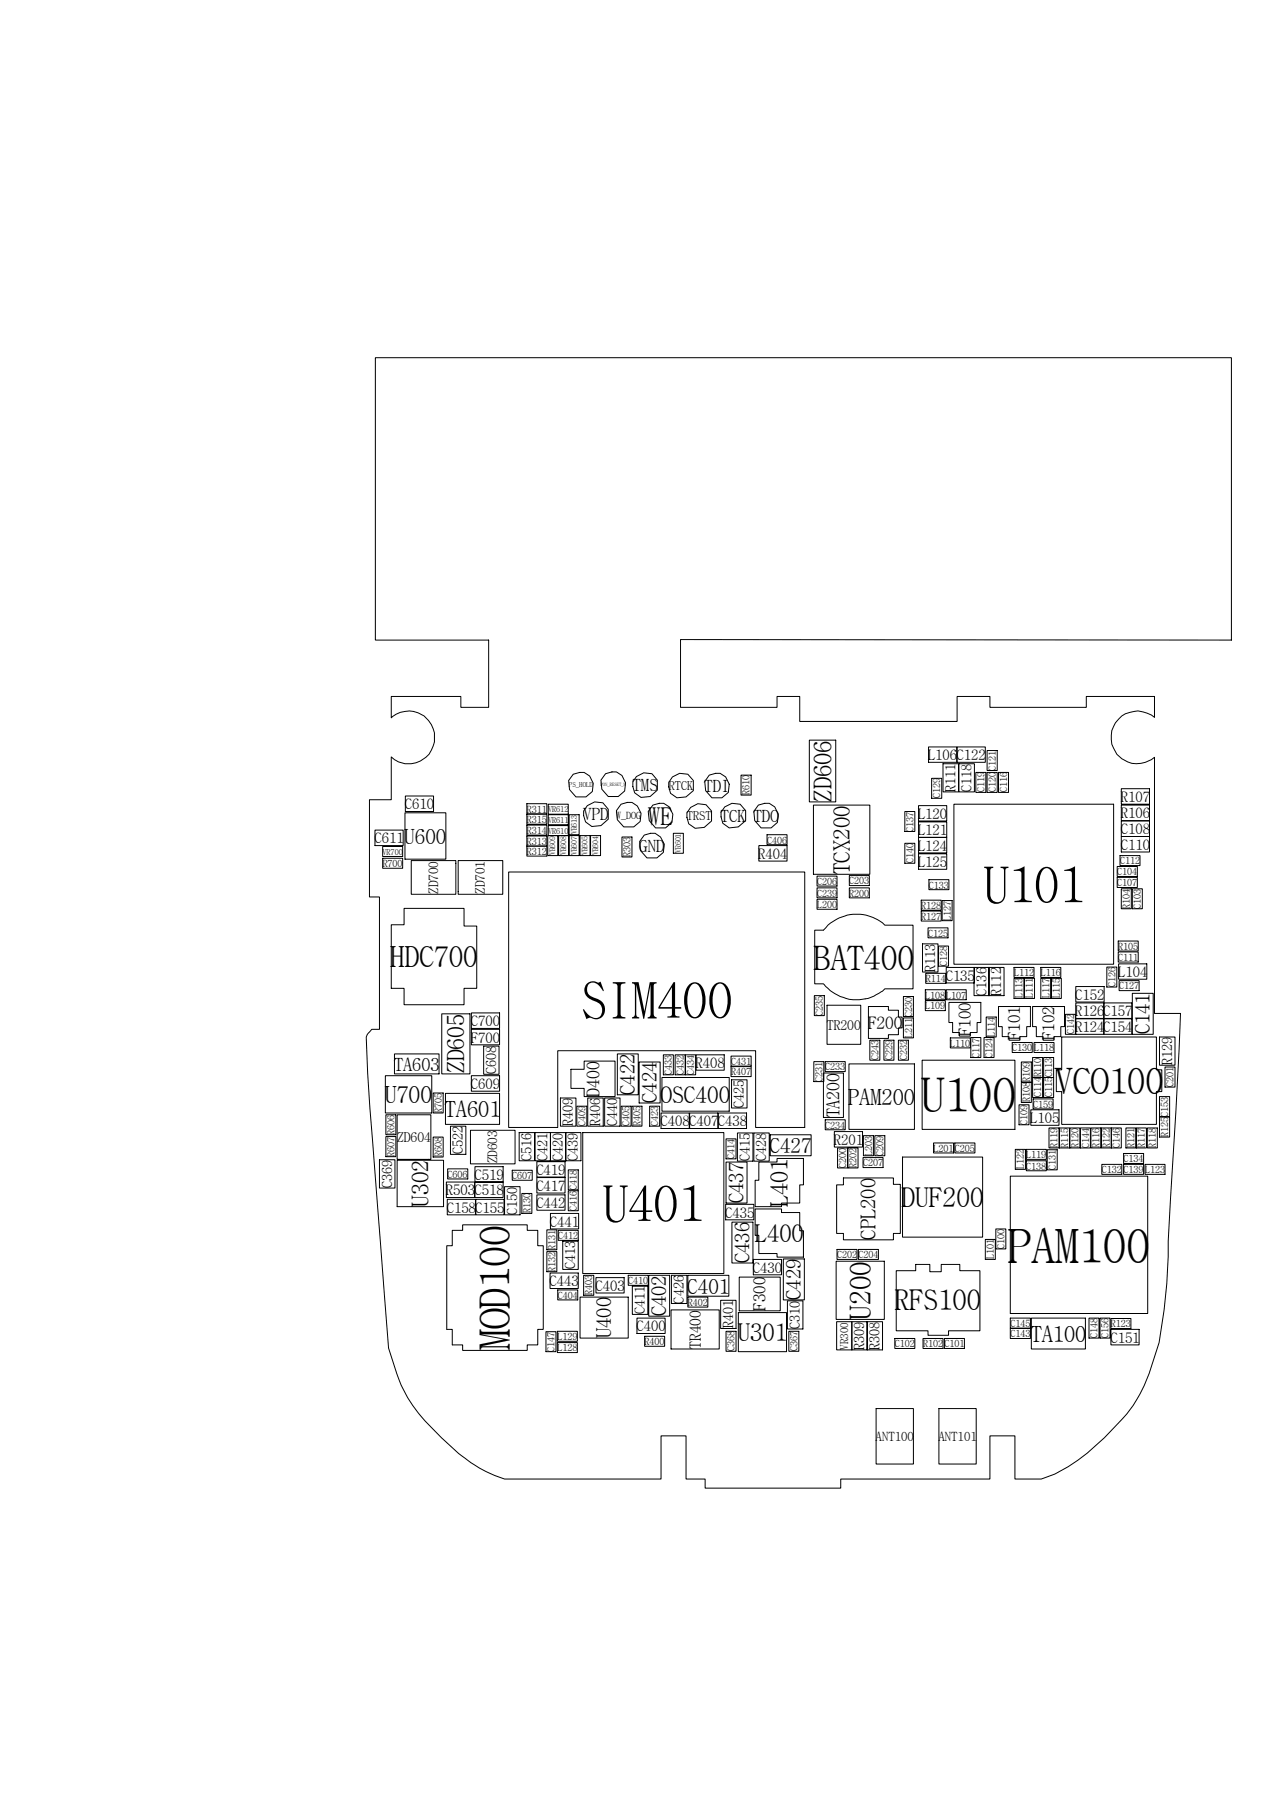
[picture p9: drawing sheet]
<svg xmlns="http://www.w3.org/2000/svg" width="210mm" height="297mm" viewBox="0 0 210 297" stroke-linecap="round" stroke-linejoin="round" font-family="sans-serif">
<g fill="none" stroke="#000" stroke-width=".17">
<path d="M62 59.1h141.4v46.6h-91v11.2h15.9v-1.8h3.8v4.1h26v-4.1h5.4v1.8h15.9v-1.8h11.3v3.4a4.4 4.4 0 0 0-6 .3 4.4 4.4 0 0 0 0 6 4.4 4.4 0 0 0 6 .3v42.3h4.3l-.8 16.2a429.5 429.5 0 0 0-1.4 26.8l-.6 6a33.6 33.6 0 0 1-5.1 15.8 43.7 43.7 0 0 1-10.7 10.1l-2.2 1.2-2.2 .8h-4.4v-7.1h-4.1v7.1h-24.7v1.5h-22.3v-1.5h-3.2v-7.1h-4.1v7.1h-25.9a23.8 23.8 0 0 1-7.6-4.2 42.4 42.4 0 0 1-7.6-7.9 21.8 21.8 0 0 1-2.6-5.3l-1.3-4.2-2.2-28.2a421.9 421.9 0 0 1-1.5-23.2l.3-.6 .6-.7h1.3v-21.8h-1.7v-16.1h3.6v-7.1a4.3 4.3 0 0 0 5.9-.1 4.3 4.3 0 0 0 .3-5.9 4.2 4.2 0 0 0-6.2-.4v-3.5h11.5v1.8h4.6v-11.2h-18.7zM61.9 137.1h4.7v2.6h-4.7zM63.2 139.8h3.3v1.7h-3.3zM66.9 134.3h6.7v7.6h-6.7zM66.9 131.5h4.7v2.6h-4.7zM87 132.8h3.3v1.6h-3.3zM87 139.8h3.3v1.6h-3.3zM87 138.1h3.3v1.7h-3.3zM87 136.3h3.3v1.7h-3.3zM87 134.5h3.3v1.7h-3.3zM90.5 138h1.6v3.3h-1.6zM90.5 136.4h3.3v1.6h-3.3z"/>
<path d="M90.5 134.6h3.3v1.6h-3.3zM90.5 132.9h3.3v1.6h-3.3zM92.3 138h1.6v3.3h-1.6zM94 138h1.6v3.3h-1.6zM94 134.6h1.6v3.3h-1.6zM94.7 127.9l1-.3h.8l.9 .6 .6 1.2-.2 1.4-1 .9h-1.7l-1-1.3-.2-1.5zM95.8 138h1.6v3.3h-1.6zM97 133.1l1.2-.6 1.4 .1 .8 1.1v1.6l-1.2 1.1-1.5 .1-1-.7-.3-1.1v-.7zM97.5 138h1.7v3.3h-1.7zM100 127.8l1.1-.3h.7l.9 .6 .6 1.2-.1 1.4-1.1 .9h-1.7l-1-1.2-.2-1.5zM102.6 132.9l1-.3h.8l.9 .6 .6 1.2-.2 1.3-1 .9h-1.7l-1-1.2-.2-1.5zM102.7 138.3h1.7v3.3h-1.7z"/>
<path d="M105.1 128.3l1.2-.6 1.4 .1 .9 1.1v1.6l-1.2 1.1-1.5 .1-1.1-.7-.3-1.1v-.7zM106.4 138l1-.3h.8l.9 .6 .6 1.2-.1 1.3-1.1 .9h-1.7l-1-1.2-.2-1.5zM107.8 133l1.1-.3h.7l.9 .6 .6 1.2-.1 1.4-1.1 .9h-1.6l-1.1-1.2-.1-1.5zM111.1 128.4l1.1-.6 1.4 .1 .9 1v1.7l-1.2 1.1-1.5 .1-1.1-.7-.3-1.1v-.7zM111.2 137.7h1.7v3.3h-1.7zM114.1 133.4l1.1-.6 1.4 .1 .9 1.1v1.6l-1.2 1.1-1.5 .1-1.1-.7-.3-1.1v-.7zM117.1 128.1l1.1-.3h.7l.9 .6 .6 1.2-.1 1.3-1.1 .9h-1.6l-1.1-1.2-.1-1.5zM119.7 133.3l1.2-.6 1.3 .2 .9 1v1.7l-1.2 1-1.5 .2-1-.8-.3-1v-.8zM122.4 128.1h1.7v3.3h-1.7zM125.2 133l1.1-.3h.7l.9 .6 .6 1.2-.1 1.4-1 .9h-1.7l-1.1-1.2-.1-1.5zM125.3 139.7h4.7v2.6h-4.7zM126.7 137.9h3.3v1.6h-3.3z"/>
<path d="M133.7 122.3h4.3v10.2h-4.3zM134.3 133h9.4v11.4h-9.4zM149.4 134.1h1.7v3.3h-1.7zM149.4 139.3h1.7v3.3h-1.7zM151.7 133.1h4.7v2.5h-4.7zM151.7 135.8h4.7v2.5h-4.7zM151.7 138.3h4.7v2.6h-4.7zM153.3 123.4h4.7v2.5h-4.7zM153.9 128.6h1.6v3.3h-1.6zM155.7 126.2h2.6v4.6h-2.6zM157.5 132.9h26.4v26.4h-26.4zM158.1 123.4h4.6v2.5h-4.6z"/>
<path d="M158.4 126.2h2.5v4.6h-2.5zM161.2 127.6h1.6v3.3h-1.6zM163 127.6h1.7v3.3h-1.7zM163 124h1.7v3.3h-1.7zM164.9 127.6h1.7v3.3h-1.7zM185.2 135.6h4.6v2.6h-4.6zM185.2 138.2h4.6v2.6h-4.6zM185.2 133h4.6v2.6h-4.6zM185.2 130.3h4.6v2.6h-4.6zM63.2 141.8h3.3v1.6h-3.3zM66.7 150.1h9.9v2.9h2.1v10.3h-2.1v2.7h-9.9v-2.7h-2.1v-10.5h2.1zM67.9 142.2h7.4v5.5h-7.4z"/>
<path d="M75.7 142.2h7.3v5.5h-7.3zM84 144.1h48.9v42.2h-8.1v-12.7h-32.7v12.7h-8.1zM134.5 153.7h1.5a6.9 6.9 0 0 1 10.1-.9h4.7v10.6h-4.7a6.9 6.9 0 0 1-10.1-.9h-1.5zM134.9 144.7h3.3v1.7h-3.3zM134.9 146.7h3.3v1.6h-3.3zM134.9 148.6h3.3v1.6h-3.3zM140.3 144.6h3.3v1.7h-3.3zM140.3 146.7h3.3v1.6h-3.3zM151.7 141.1h4.7v2.5h-4.7zM152.1 150.5h3.3v1.7h-3.3zM152.1 148.7h3.3v1.7h-3.3zM152.4 155.9h2.5v4.7h-2.5z"/>
<path d="M153.3 153.3h3.3v1.6h-3.3zM153.4 145.3h3.3v1.7h-3.3zM155 156.3h1.6v3.3h-1.6zM155.6 148.8h1.6v3.3h-1.6zM156.3 159.8h4.6v2.6h-4.6zM160.9 159.8h2.5v4.7h-2.5zM163.3 159.8h2.5v4.7h-2.5zM167.5 159.8h3.3v1.7h-3.3zM171.9 159.8h3.3v1.7h-3.3zM182.8 159.8h1.6v3.3h-1.6zM184.5 143.1h3.3v1.7h-3.3zM184.5 144.9h3.3v1.7h-3.3z"/>
<path d="M184.7 157.3h3.3v1.6h-3.3zM184.7 155.5h3.3v1.6h-3.3zM184.7 159.2h4.7v2.6h-4.7zM185 141.3h3.3v1.7h-3.3zM185.2 146.8h1.6v3.3h-1.6zM187 146.8h1.7v3.3h-1.7zM63.6 177.7h7.7v6.2h-7.7zM65.1 174.1h7.4v3.3h-7.4zM73 167.5h4.6v9.9h-4.6zM77.8 177.7h4.7v2.6h-4.7zM77.8 167.3h4.7v2.6h-4.7zM77.8 170h4.7v2.6h-4.7z"/>
<path d="M79.9 172.8h2.5v4.7h-2.5zM94.3 176.7h2.2v-1.4h5.1v5.9h-5.1v-1.4h-2.2zM102 174.1h3.4v6.8h-3.4zM105.6 175.4h3.4v6.8h-3.4zM109.3 178h11.1v5.6h-11.1zM109.6 174.3h1.6v3.3h-1.6zM111.5 174.3h1.6v3.3h-1.6zM113.2 174.3h1.7v3.3h-1.7zM114.9 174.3h4.7v2.5h-4.7zM120.7 174.5h3.4v1.6h-3.4zM120.7 176.2h3.4v1.7h-3.4zM120.8 178.4h2.6v4.6h-2.6z"/>
<path d="M134.4 175.4h1.7v3.3h-1.7zM134.5 164.5h1.6v3.3h-1.6zM136 177.3h3.3v7.3h-3.3zM136.3 175.4h3.3v1.6h-3.3zM136.6 166.1h5.5v6.4h-5.5zM140.2 175.8h10.8v10.8h-10.8zM143.4 166.3h3.3v.6h1.7v1.1h.6v1.8h-.6v1.1h-1.7v.7h-3.3zM143.7 171.8h1.6v3.4h-1.6zM146 171.8h1.6v3.4h-1.6zM148.4 171.8h1.6v3.4h-1.6zM149.2 164.6h1.6v3.3h-1.6zM149.2 168.2h1.6v3.3h-1.6z"/>
<path d="M152.3 175.2h15.3v11.4h-15.3zM152.8 163.5h3.3v1.7h-3.3zM152.8 165.3h3.3v1.7h-3.3zM152.9 160.8h3.3v1.7h-3.3zM156.3 163.5h3.3v1.7h-3.3zM156.7 165.6h5.3v3.3h-.6v1.7h-1.2v.6h-1.8v-.6h-1.1v-1.7h-.6zM156.9 171.5h3.3v1.6h-3.3zM160.3 171.4h1.7v3.3h-1.7zM162.5 171.4h1.7v3.3h-1.7zM162.9 168h1.6v3.3h-1.6zM164.9 166.3h5.3v3.3h-.6v1.7h-1.2v.5h-1.8v-.5h-1.1v-1.7h-.6zM167.2 172.2h3.3v1.7h-3.3z"/>
<path d="M167.5 161.6h1.6v3.3h-1.6zM168.7 178.8h1.6v3.3h-1.6zM168.7 175.4h1.6v3.4h-1.6zM169.2 161.6h1.7v3.3h-1.7zM170.5 178h1.7v3.3h-1.7zM170.5 166.3h5.3v3.3h-.6v1.7h-1.1v.5h-1.8v-.5h-1.2v-1.7h-.6zM170.5 174.7h1.7v3.3h-1.7zM170.8 172.2h3.3v1.7h-3.3zM171.9 161.6h1.6v3.3h-1.6zM172.4 174.7h1.6v3.3h-1.6zM172.4 178h1.6v3.3h-1.6zM173.6 161.6h1.7v3.3h-1.7z"/>
<path d="M175.3 171.3h15.7v5.4h.9v3.6h-.9v5.5h-15.7v-5.5h-.9v-3.6h.9zM176 167.6h1.6v3.3h-1.6zM177.7 163h4.6v2.5h-4.6zM177.7 168.3h4.6v2.6h-4.6zM177.7 165.7h4.6v2.6h-4.6zM182.3 168.3h4.6v2.6h-4.6zM182.3 165.7h4.6v2.6h-4.6zM184.8 162h3.3v1.7h-3.3zM187 164.1h3.5v6.8h-3.5zM191.5 171.3h2.5v4.7h-2.5zM192.4 176.3h1.6v3.3h-1.6zM62.7 191.6h2.5v4.7h-2.5z"/>
<path d="M63.7 184.2h1.7v3.3h-1.7zM63.7 187.8h1.7v3.3h-1.7zM65.6 191.7h7.7v7.6h-7.7zM65.6 184.2h5.6v7.3h-5.6zM71.5 187.9h1.7v3.3h-1.7zM71.5 180.6h1.7v3.3h-1.7zM73.6 180.6h8.9v5.2h-8.9zM73.7 195.3h4.7v2.5h-4.7zM73.9 198.1h4.6v2.6h-4.6zM73.9 193.1h3.4v1.7h-3.4zM74.4 186.1h2.5v4.6h-2.5zM77.7 186.7h7.4v5.6h-7.4z"/>
<path d="M78.4 195.3h4.7v2.5h-4.7zM78.4 192.7h4.7v2.6h-4.7zM78.6 198.1h4.6v2.6h-4.6zM83.3 196h2.6v4.7h-2.6zM84.6 193.3h3.3v1.7h-3.3zM85.7 187.1h2.6v4.7h-2.6zM86.2 197.2h1.6v3.3h-1.6zM88.4 187.1h2.5v4.7h-2.5zM88.7 194.5h4.6v2.6h-4.6zM88.7 191.9h4.6v2.6h-4.6zM88.7 197.4h4.6v2.5h-4.6zM90.9 187.1h2.6v4.7h-2.6z"/>
<path d="M92.6 181.4h2.5v4.7h-2.5zM93.4 187.1h2.5v4.7h-2.5zM93.8 196.7h1.7v3.3h-1.7zM93.8 193.3h1.7v3.3h-1.7zM95.3 182.7h1.6v3.4h-1.6zM96.2 187.1h23.3v23.3h-23.3zM97.1 181.4h2.5v4.7h-2.5zM99.9 181.4h2.5v4.7h-2.5zM102.6 182.7h1.6v3.4h-1.6zM104.4 182.7h1.6v3.4h-1.6zM107.3 182.7h1.6v3.4h-1.6zM109.2 183.9h4.6v2.5h-4.6z"/>
<path d="M113.9 183.9h4.6v2.5h-4.6zM118.6 183.9h4.7v2.5h-4.7zM119.8 199h4.7v2.5h-4.7zM119.9 188.1h1.7v3.3h-1.7zM119.9 192h3.5v6.8h-3.5zM121.8 187.2h2.5v4.6h-2.5zM124.5 187.2h2.5v4.6h-2.5zM124.7 199.7h4.4v.6h3v3h.6v4.4h-4.4v-.6h-3v-3h-.6zM125.3 192h3v-.6h4.4v4.3h-.6v3.1h-3v.5h-4.4v-4.3h.6zM127.2 187.5h6.8v3.4h-6.8zM136.3 185h3.3v1.6h-3.3zM137.8 186.9h4.6v2.6h-4.6z"/>
<path d="M138.3 189.7h1.7v3.3h-1.7zM139.3 194.6h8.2v1.1h1.2v8.1h-1.2v1h-8.2v-1h-1.1v-8.1h1.1zM140 189.7h1.7v3.3h-1.7zM142.5 191.2h3.3v1.7h-3.3zM142.6 187.6h1.6v3.3h-1.6zM144.5 187.6h1.6v3.3h-1.6zM149 191.2h13.3v13.2h-13.3zM154.2 188.8h3.3v1.7h-3.3zM157.7 188.8h3.3v1.7h-3.3zM166.8 194.3h22.7v22.7h-22.7zM167.7 189.9h1.6v3.3h-1.6zM168.3 182.5h1.6v3.3h-1.6z"/>
<path d="M169.5 191.8h3.3v1.6h-3.3zM169.5 189.9h3.3v1.6h-3.3zM170.2 183.3h4.7v2.6h-4.7zM170.6 181.5h3.3v1.7h-3.3zM172.9 189.9h1.7v3.4h-1.7zM173.2 186.3h1.7v3.4h-1.7zM175 186.3h1.6v3.4h-1.6zM176.7 186.3h1.6v3.4h-1.6zM178.4 186.3h1.7v3.4h-1.7zM180.2 186.3h1.6v3.4h-1.6zM181.9 186.3h1.6v3.4h-1.6zM182 192.4h3.3v1.6h-3.3z"/>
<path d="M183.5 186.3h1.7v3.4h-1.7zM185.6 190.6h3.3v1.6h-3.3zM185.6 192.4h3.3v1.6h-3.3zM185.9 186.3h1.7v3.4h-1.7zM187.7 186.3h1.6v3.4h-1.6zM189.1 192.4h3.3v1.6h-3.3zM189.5 186.3h1.6v3.4h-1.6zM191.5 181.2h1.7v3.3h-1.7zM191.5 184.5h1.7v3.4h-1.7zM74.7 203.3h1.7v-.9h10.7v.9h1.7v2.5h.9v13.8h-.9v2.6h-1.7v.9h-10.7v-.9h-1.7v-2.6h-.9v-13.8h.9zM90.3 203.2h1.7v3.3h-1.7zM90.3 206.8h1.7v3.3h-1.7z"/>
<path d="M90.8 210.3h4.7v2.6h-4.7zM90.9 200.5h4.7v2.5h-4.7zM92 219.9h3.3v1.7h-3.3zM92.1 213.1h3.3v1.7h-3.3zM92.2 203.3h3.3v1.6h-3.3zM92.9 205.1h2.6v4.6h-2.6zM95.8 214.3h8v6.8h-8zM96.4 210.7h1.7v3.3h-1.7zM98.4 211.1h4.7v2.5h-4.7zM103.8 210.7h3.3v1.6h-3.3zM104.4 212.5h2.6v4.6h-2.6zM105.2 217.8h4.6v2.5h-4.6z"/>
<path d="M107.1 210.7h3.5v6.7h-3.5zM110.8 216.4h8v6.5h-8zM110.9 210.7h2.5v4.6h-2.5zM113.6 210.7h6.8v3.4h-6.8zM113.6 214.3h3.3v1.6h-3.3zM119 214.8h2.6v4.7h-2.6zM119.9 219.9h1.7v3.3h-1.7zM120.9 201.9h3.4v6.8h-3.4zM121.9 216.8h8v6.5h-8zM122.1 211h6.8v5.6h-6.8zM124.4 208.1h4.7v2.5h-4.7zM129.4 208h3.4v6.8h-3.4z"/>
<path d="M130 214.9h2.6v4.7h-2.6zM130.3 219.9h1.6v3.3h-1.6zM138.1 208.4h7.9v9.6h-7.9zM138.2 218.4h2.5v4.6h-2.5zM138.2 206.4h3.3v1.7h-3.3zM140.6 218.4h2.6v4.6h-2.6zM141.8 206.4h3.3v1.7h-3.3zM143.2 218.4h2.5v4.6h-2.5zM148 209.9h3.2v-1h2.4v1.2h1.8v-1.2h3.1v1h3.3v10h-5.2v.7h-3.3v-.7h-5.3zM162.7 204.8h1.7v3.3h-1.7zM164.5 203h1.6v3.3h-1.6zM166.8 219.5h3.4v1.6h-3.4z"/>
<path d="M166.8 217.8h3.4v1.6h-3.4zM170.3 217.8h9v5.1h-9zM179.8 217.8h1.7v3.3h-1.7zM181.7 217.8h1.6v3.3h-1.6zM183.5 219.6h4.6v2.6h-4.6zM183.5 217.8h3.3v1.7h-3.3zM90.2 220h1.6v3.3h-1.6zM92 221.8h3.3v1.7h-3.3zM106.5 220.8h3.3v1.6h-3.3zM144.7 232.7h6.1v9.2h-6.1zM147.8 221.1h3.3v1.7h-3.3zM152.4 221.1h3.3v1.7h-3.3z"/>
<path d="M155.1 232.7h6.1v9.2h-6.1zM156 221.1h3.3v1.7h-3.3z"/>
</g>
<g font-size="8.3">
<text x="162.4" y="149.2">U101</text>
<text x="96" y="168.3">SIM400</text>
<text x="99.5" y="201.8">U401</text>
</g>
<text font-size="7.9" x="152.1" y="183.8">U100</text>
<text font-size="7.8" x="166.4" y="208.6">PAM100</text>
<text font-size="6.9" x="84.2" y="223.1" transform="rotate(-90 84.2 223.1)">MOD100</text>
<text font-size="6" x="174.2" y="180.8">VCO100</text>
<text font-size="5.6" x="134.4" y="160.2">BAT400</text>
<g font-size="4.8">
<text x="64.4" y="159.8">HDC700</text>
<text x="143.8" y="218" transform="rotate(-90 143.8 218)">U200</text>
</g>
<text font-size="4.7" x="147.8" y="216.5">RFS100</text>
<text font-size="4.5" x="148.9" y="199.5">DUF200</text>
<g font-size="4.1">
<text x="107.1" y="136.3">WE</text>
<text x="137.3" y="132.5" transform="rotate(-90 137.3 132.5)">ZD606</text>
<text x="124.6" y="205.2">L400</text>
<text x="121.8" y="221.6">U301</text>
</g>
<text font-size="4" x="130.1" y="199.3" transform="rotate(-90 130.1 199.3)">L401</text>
<g font-size="3.9">
<text x="76.7" y="177.3" transform="rotate(-90 76.7 177.3)">ZD605</text>
<text x="63.6" y="182.3">U700</text>
</g>
<g font-size="3.8">
<text x="140.3" y="144.4" transform="rotate(-90 140.3 144.4)">TCX200</text>
<text x="109.1" y="182.2">OSC400</text>
<text x="70.8" y="199.4" transform="rotate(-90 70.8 199.4)">U302</text>
</g>
<g font-size="3.7">
<text x="73.5" y="184.5">TA601</text>
<text x="140.1" y="182.5">PAM200</text>
<text x="170.2" y="221.7">TA100</text>
</g>
<g font-size="3.5">
<text x="66.8" y="139.4">U600</text>
<text x="127.1" y="190.5">C427</text>
<text x="113.5" y="213.7">C401</text>
</g>
<g font-size="3.4">
<text x="189.9" y="170.9" transform="rotate(-90 189.9 170.9)">C141</text>
<text x="104.9" y="180.9" transform="rotate(-90 104.9 180.9)">C422</text>
<text x="108.5" y="182.2" transform="rotate(-90 108.5 182.2)">C424</text>
<text x="122.8" y="198.8" transform="rotate(-90 122.8 198.8)">C437</text>
<text x="123.8" y="208.7" transform="rotate(-90 123.8 208.7)">C436</text>
<text x="144.6" y="204.8" transform="rotate(-90 144.6 204.8)">CPL200</text>
<text x="132.3" y="214.8" transform="rotate(-90 132.3 214.8)">C429</text>
<text x="101" y="221.1" transform="rotate(-90 101 221.1)">U400</text>
<text x="110" y="217.5" transform="rotate(-90 110 217.5)">C402</text>
</g>
<text font-size="3" x="65.1" y="176.9">TA603</text>
<g font-size="2.9">
<text x="143.4" y="170">F200</text>
<text x="99" y="181.2" transform="rotate(-90 99 181.2)">D400</text>
<text x="138.7" y="184.6" transform="rotate(-90 138.7 184.6)">TA200</text>
</g>
<g font-size="2.8">
<text x="104.5" y="130.7">TMS</text>
<text x="116.3" y="130.8">TDI</text>
<text x="96.3" y="135.5">VPD</text>
<text x="119" y="135.7">TCK TDO</text>
<text x="105.6" y="140.7">GND</text>
<text x="160.3" y="171.2" transform="rotate(-90 160.3 171.2)">F100</text>
<text x="168.5" y="171.9" transform="rotate(-90 168.5 171.9)">F101</text>
<text x="174.1" y="171.9" transform="rotate(-90 174.1 171.9)">F102</text>
<text x="126.4" y="216.6" transform="rotate(-90 126.4 216.6)">F300</text>
</g>
<text font-size="2.6" x="115.7" y="222.8" transform="rotate(-90 115.7 222.8)">TR400</text>
<g font-size="2.4">
<text x="153.3" y="125.6">L106C122</text>
<text x="66.9" y="133.7">C610</text>
<text x="151.6" y="135.3">L120</text>
<text x="151.6" y="138">L121</text>
<text x="185.1" y="137.8">C108</text>
<text x="185.1" y="135.2">R106</text>
<text x="185.1" y="132.5">R107</text>
<text x="61.8" y="139.3">C611</text>
<text x="125.2" y="141.9">R404</text>
<text x="151.6" y="140.5">L124</text>
<text x="151.6" y="143.2">L125</text>
<text x="185.1" y="140.4">C110</text>
<text x="184.7" y="161.4">L104</text>
<text x="156.2" y="162">C135</text>
<text x="177.6" y="165.2">C152</text>
<text x="177.6" y="167.9">R126C157</text>
<text x="77.8" y="169.5">C700</text>
<text x="77.8" y="172.2">F700</text>
<text x="177.6" y="170.5">R124C154</text>
<text x="77.8" y="179.9">C609</text>
<text x="114.9" y="176.4">R408</text>
<text x="170.2" y="185.5">L105</text>
<text x="109.1" y="186.1">C408C407</text>
<text x="118.5" y="186.1">C438</text>
<text x="137.7" y="189.1">R201</text>
<text x="73.6" y="197.5">R503C518</text>
<text x="78.4" y="194.9">C519</text>
<text x="88.6" y="196.7">C417</text>
<text x="88.6" y="194.1">C419</text>
<text x="73.8" y="200.3">C158C155</text>
<text x="88.6" y="199.6">C442</text>
<text x="90.8" y="202.7">C441</text>
<text x="119.8" y="201.2">C435</text>
<text x="90.8" y="212.5">C443</text>
<text x="98.3" y="213.3">C403</text>
<text x="124.3" y="210.2">C430</text>
<text x="105.1" y="219.9">C400</text>
<text x="183.4" y="221.8">C151</text>
</g>
<g font-size="2.3">
<text x="157.8" y="130.8" transform="rotate(-90 157.8 130.8)">R111</text>
<text x="160.4" y="130.8" transform="rotate(-90 160.4 130.8)">C118</text>
<text x="154.4" y="160.6" transform="rotate(-90 154.4 160.6)">R113</text>
<text x="162.9" y="164.5" transform="rotate(-90 162.9 164.5)">C136</text>
<text x="165.3" y="164.5" transform="rotate(-90 165.3 164.5)">R112</text>
<text x="136.6" y="170.2">TR200</text>
<text x="81.9" y="177.5" transform="rotate(-90 81.9 177.5)">C608</text>
<text x="193.6" y="176" transform="rotate(-90 193.6 176)">R129</text>
<text x="122.9" y="183" transform="rotate(-90 122.9 183)">C425</text>
<text x="65.6" y="188.7">ZD604</text>
<text x="76.4" y="190.7" transform="rotate(-90 76.4 190.7)">C522</text>
<text x="87.8" y="191.8" transform="rotate(-90 87.8 191.8)">C516</text>
<text x="90.4" y="191.8" transform="rotate(-90 90.4 191.8)">C421</text>
<text x="93" y="191.8" transform="rotate(-90 93 191.8)">C420</text>
<text x="94.6" y="186.1" transform="rotate(-90 94.6 186.1)">R409</text>
<text x="95.5" y="191.8" transform="rotate(-90 95.5 191.8)">C439</text>
<text x="99.1" y="186.1" transform="rotate(-90 99.1 186.1)">R406</text>
<text x="101.9" y="186.1" transform="rotate(-90 101.9 186.1)">C440</text>
<text x="123.9" y="191.8" transform="rotate(-90 123.9 191.8)">C415</text>
<text x="126.5" y="191.8" transform="rotate(-90 126.5 191.8)">C428</text>
<text x="64.7" y="196.3" transform="rotate(-90 64.7 196.3)">C369</text>
<text x="85.4" y="200.7" transform="rotate(-90 85.4 200.7)">C150</text>
<text x="95" y="209.7" transform="rotate(-90 95 209.7)">C413</text>
<text x="113" y="215.3" transform="rotate(-90 113 215.3)">C426</text>
<text x="106.5" y="217.1" transform="rotate(-90 106.5 217.1)">C411</text>
<text x="121.1" y="219.5" transform="rotate(-90 121.1 219.5)">R401</text>
<text x="132.1" y="219.6" transform="rotate(-90 132.1 219.6)">C310</text>
<text x="142.7" y="223" transform="rotate(-90 142.7 223)">R309</text>
<text x="145.3" y="223" transform="rotate(-90 145.3 223)">R308</text>
</g>
<g font-size="2.2">
<text x="72.3" y="147.7" transform="rotate(-90 72.3 147.7)">ZD700</text>
<text x="80.1" y="147.7" transform="rotate(-90 80.1 147.7)">ZD701</text>
<text x="82.1" y="192.2" transform="rotate(-90 82.1 192.2)">ZD603</text>
</g>
<g font-size="2.1">
<text x="144.6" y="238.1">ANT100</text>
<text x="155" y="238.1">ANT101</text>
</g>
<g font-size="2">
<text x="110.4" y="130.5">RTCK</text>
<text x="113.4" y="135.5">TRST</text>
</g>
<text font-size="1.8" x="140.1" y="223" transform="rotate(-90 140.1 223)">VR300</text>
<g font-size="1.7">
<text x="123.8" y="131.4" transform="rotate(-90 123.8 131.4)">R610</text>
<text x="155.3" y="131.9" transform="rotate(-90 155.3 131.9)">C129</text>
<text x="162.6" y="130.9" transform="rotate(-90 162.6 130.9)">C119</text>
<text x="164.4" y="130.9" transform="rotate(-90 164.4 130.9)">C120 C121</text>
<text x="166.3" y="130.9" transform="rotate(-90 166.3 130.9)">C116</text>
<text x="87" y="134.2">R311</text>
<text x="87" y="137.8">R314</text>
<text x="87" y="136">R315</text>
<text x="101.8" y="135.2">W_DOG</text>
<text x="150.8" y="137.4" transform="rotate(-90 150.8 137.4)">C137</text>
<text x="63.2" y="143.3">R700</text>
<text x="87" y="141.2">R312</text>
<text x="87" y="139.6">R313</text>
<text x="104.1" y="141.6" transform="rotate(-90 104.1 141.6)">R303</text>
<text x="126.7" y="139.4">C406</text>
<text x="150.8" y="142.6" transform="rotate(-90 150.8 142.6)">C140</text>
<text x="185" y="142.8">C112</text>
<text x="134.9" y="148.1">C239</text>
<text x="134.9" y="146.2">C206</text>
<text x="140.3" y="146.1">C203</text>
<text x="140.3" y="148.1">R200</text>
<text x="153.4" y="146.8">C133</text>
<text x="184.5" y="144.6">C104</text>
<text x="184.5" y="146.4">C107</text>
<text x="134.9" y="150">L200</text>
<text x="152.1" y="152">R127</text>
<text x="152.1" y="150.2">R128</text>
<text x="153.3" y="154.7">C125</text>
<text x="157" y="152.1" transform="rotate(-90 157 152.1)">L127</text>
<text x="186.6" y="150.1" transform="rotate(-90 186.6 150.1)">R104</text>
<text x="188.4" y="150.1" transform="rotate(-90 188.4 150.1)">C103</text>
<text x="156.4" y="159.6" transform="rotate(-90 156.4 159.6)">C128</text>
<text x="167.5" y="161.3">L112 L116</text>
<text x="184.7" y="158.7">C111</text>
<text x="184.7" y="156.9">R105</text>
<text x="135.9" y="167.8" transform="rotate(-90 135.9 167.8)">C235</text>
<text x="152.8" y="165">L108L107</text>
<text x="152.8" y="166.8">L109</text>
<text x="152.9" y="162.3">R114</text>
<text x="168.9" y="164.9" transform="rotate(-90 168.9 164.9)">L113</text>
<text x="170.6" y="164.9" transform="rotate(-90 170.6 164.9)">L111</text>
<text x="173.3" y="164.9" transform="rotate(-90 173.3 164.9)">L117</text>
<text x="175" y="164.9" transform="rotate(-90 175 164.9)">L115</text>
<text x="184.2" y="163.1" transform="rotate(-90 184.2 163.1)">C126</text>
<text x="184.8" y="163.5">C127</text>
<text x="150.6" y="171.5" transform="rotate(-90 150.6 171.5)">L211C230</text>
<text x="156.9" y="172.9">L110</text>
<text x="167.2" y="173.7">C130 L118</text>
<text x="177.4" y="170.9" transform="rotate(-90 177.4 170.9)">C142</text>
<text x="111" y="177.6" transform="rotate(-90 111 177.6)">C433</text>
<text x="112.9" y="177.6" transform="rotate(-90 112.9 177.6)">C432</text>
<text x="114.6" y="177.6" transform="rotate(-90 114.6 177.6)">C434</text>
<text x="120.7" y="175.9">C431</text>
<text x="120.7" y="177.7">R407</text>
<text x="135.8" y="178.7" transform="rotate(-90 135.8 178.7)">C231</text>
<text x="136.3" y="176.8">C233</text>
<text x="145.1" y="175.2" transform="rotate(-90 145.1 175.2)">C243</text>
<text x="147.4" y="175.2" transform="rotate(-90 147.4 175.2)">C229</text>
<text x="149.8" y="175.2" transform="rotate(-90 149.8 175.2)">C232</text>
<text x="161.7" y="174.7" transform="rotate(-90 161.7 174.7)">C117</text>
<text x="163.9" y="174.7" transform="rotate(-90 163.9 174.7)">C124L114</text>
<text x="193.8" y="179.6" transform="rotate(-90 193.8 179.6)">C201</text>
<text x="73" y="183.9" transform="rotate(-90 73 183.9)">R705</text>
<text x="169.7" y="185.8" transform="rotate(-90 169.7 185.8)">C109 R108R109</text>
<text x="170.6" y="183">C159</text>
<text x="172" y="181.3" transform="rotate(-90 172 181.3)">C114R110</text>
<text x="173.8" y="181.3" transform="rotate(-90 173.8 181.3)">C115C113</text>
<text x="65.1" y="191.1" transform="rotate(-90 65.1 191.1)">R607 R606</text>
<text x="73" y="191.2" transform="rotate(-90 73 191.2)">R608</text>
<text x="96.7" y="186.1" transform="rotate(-90 96.7 186.1)">C409</text>
<text x="104" y="186.1" transform="rotate(-90 104 186.1)">C405</text>
<text x="105.8" y="186.1" transform="rotate(-90 105.8 186.1)">R405</text>
<text x="108.7" y="186.1" transform="rotate(-90 108.7 186.1)">C423</text>
<text x="121.3" y="191.4" transform="rotate(-90 121.3 191.4)">C414</text>
<text x="136.3" y="186.5">C234</text>
<text x="144" y="190.9" transform="rotate(-90 144 190.9)">L203</text>
<text x="145.9" y="190.9" transform="rotate(-90 145.9 190.9)">C209</text>
<text x="154.2" y="190.3">L201C205</text>
<text x="169.5" y="191.3">L119</text>
<text x="176.4" y="189.6" transform="rotate(-90 176.4 189.6)">R115</text>
<text x="178.1" y="189.6" transform="rotate(-90 178.1 189.6)">R120</text>
<text x="179.8" y="189.6" transform="rotate(-90 179.8 189.6)">C144</text>
<text x="181.6" y="189.6" transform="rotate(-90 181.6 189.6)">R116</text>
<text x="183.3" y="189.6" transform="rotate(-90 183.3 189.6)">R122</text>
<text x="184.9" y="189.6" transform="rotate(-90 184.9 189.6)">C146</text>
<text x="187.4" y="189.6" transform="rotate(-90 187.4 189.6)">R121</text>
<text x="189.1" y="189.6" transform="rotate(-90 189.1 189.6)">R117</text>
<text x="190.9" y="189.6" transform="rotate(-90 190.9 189.6)">R118</text>
<text x="192.9" y="187.9" transform="rotate(-90 192.9 187.9)">R125C153</text>
<text x="73.9" y="194.6">C606</text>
<text x="84.6" y="194.8">C607</text>
<text x="139.7" y="193" transform="rotate(-90 139.7 193)">C200</text>
<text x="141.4" y="193" transform="rotate(-90 141.4 193)">R202</text>
<text x="142.5" y="192.7">C207</text>
<text x="169.1" y="193.2" transform="rotate(-90 169.1 193.2)">L122</text>
<text x="169.5" y="193.2">C138</text>
<text x="174.4" y="193.2" transform="rotate(-90 174.4 193.2)">C131 R119</text>
<text x="182" y="193.8">C132 C139L123</text>
<text x="185.6" y="192">C134</text>
<text x="87.6" y="200.5" transform="rotate(-90 87.6 200.5)">R130</text>
<text x="95.3" y="200" transform="rotate(-90 95.3 200)">C416C418</text>
<text x="92.2" y="204.7">C412</text>
<text x="138.2" y="207.9">C202C204</text>
<text x="164.1" y="208.1" transform="rotate(-90 164.1 208.1)">L101</text>
<text x="165.9" y="206.3" transform="rotate(-90 165.9 206.3)">C100</text>
<text x="91.7" y="210.1" transform="rotate(-90 91.7 210.1)">R132 R131</text>
<text x="92.1" y="214.6">C404</text>
<text x="97.8" y="214" transform="rotate(-90 97.8 214)">R403</text>
<text x="103.8" y="212.2">C410</text>
<text x="113.6" y="215.7">R402</text>
<text x="92" y="221.4">L129</text>
<text x="166.9" y="220.9">C143</text>
<text x="166.9" y="219.2">C145</text>
<text x="181.3" y="221.1" transform="rotate(-90 181.3 221.1)">C148</text>
<text x="183.1" y="221.1" transform="rotate(-90 183.1 221.1)">C156</text>
<text x="183.5" y="219.3">R123</text>
<text x="91.6" y="223.3" transform="rotate(-90 91.6 223.3)">C147</text>
<text x="92" y="223.3">L128</text>
<text x="106.5" y="222.2">R400</text>
<text x="121.3" y="223.2" transform="rotate(-90 121.3 223.2)">C368</text>
<text x="131.7" y="223.2" transform="rotate(-90 131.7 223.2)">C367</text>
<text x="147.8" y="222.6">C102</text>
<text x="152.4" y="222.6">R102C101</text>
</g>
<g font-size="1.4">
<text x="90.5" y="137.7">VR610</text>
<text x="90.5" y="135.9">VR611</text>
<text x="90.5" y="134.2">VR612</text>
<text x="63.2" y="141.2">VR700</text>
</g>
<g font-size="1.3">
<text x="91.7" y="141.3" transform="rotate(-90 91.7 141.3)">VR609</text>
<text x="93.5" y="141.3" transform="rotate(-90 93.5 141.3)">VR608</text>
<text x="95.2" y="141.3" transform="rotate(-90 95.2 141.3)">VR607 VR613</text>
<text x="97" y="141.3" transform="rotate(-90 97 141.3)">VR605</text>
<text x="98.8" y="141.3" transform="rotate(-90 98.8 141.3)">VR604</text>
<text x="112.5" y="140.9" transform="rotate(-90 112.5 140.9)">VR601</text>
</g>
<text font-size="1.1" x="94" y="130">PS_HOLD</text>
<text font-size=".8" x="99.2" y="129.8">PON_RESET_N</text>
</svg>
